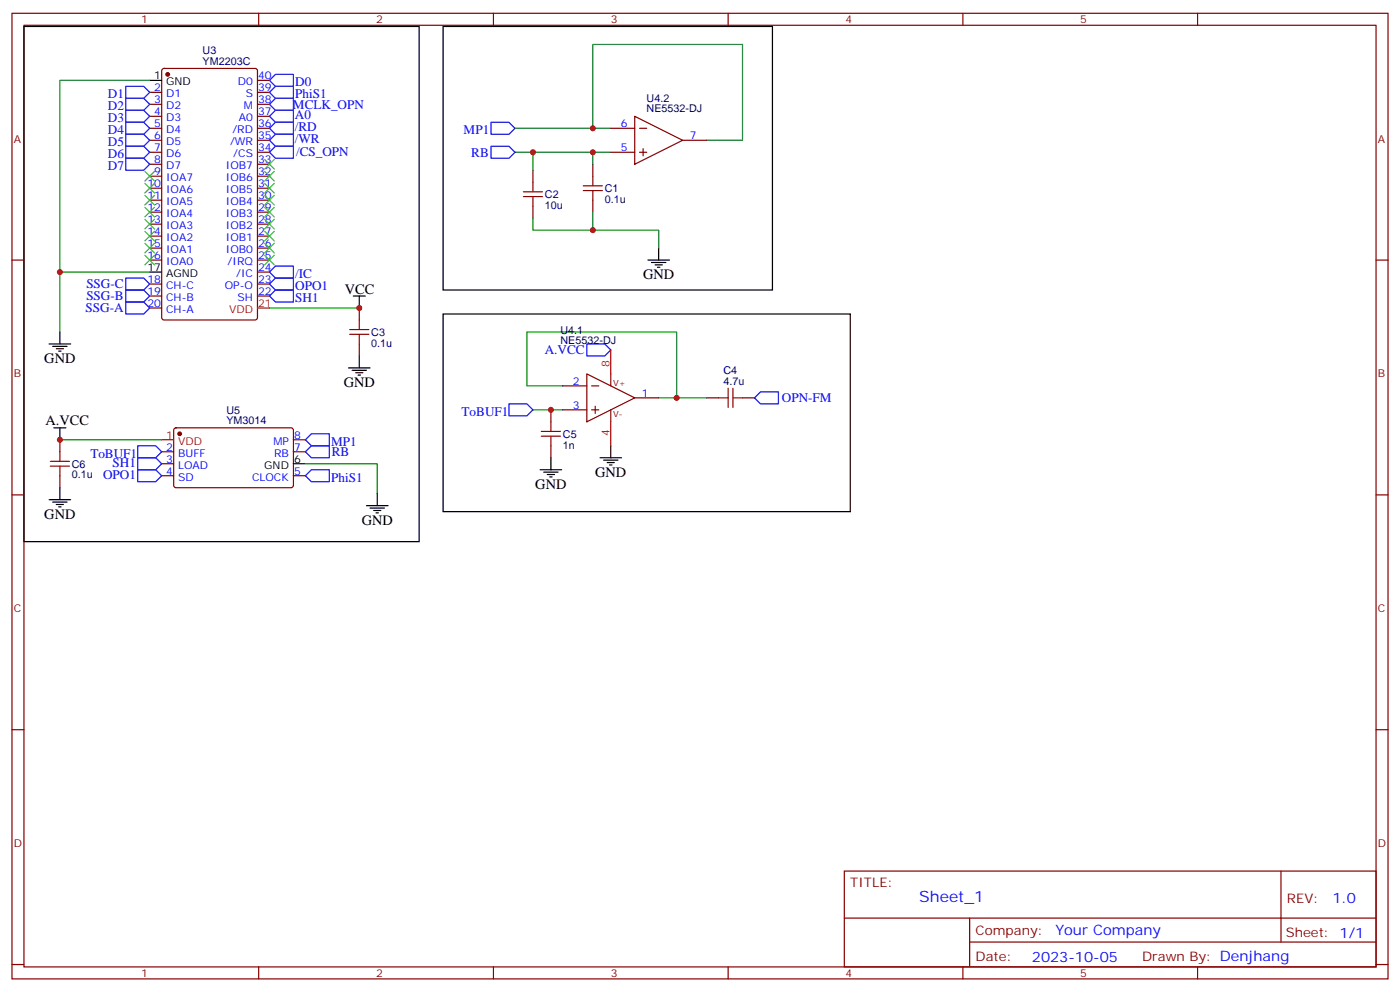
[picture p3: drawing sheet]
<svg xmlns="http://www.w3.org/2000/svg" width="412mm" height="292mm" viewBox="0 0 412 292" stroke-linecap="round" stroke-linejoin="round" font-family="sans-serif">
<g fill="none" stroke="#870000" stroke-width=".35">
<path d="M3.5 3.9h405.4v284.4h-405.4zM7.1 7.4h398.2v277.3h-398.2zM76.2 3.9v3.5M145.3 3.9v3.5M214.5 3.9v3.5M283.6 3.9v3.5M352.8 3.9v3.5M44.1 27.2h3.5M44.1 30.7h3.5M44.1 34.3h3.5M44.1 37.8h3.5M47.9 20.4l.4-.3h26.8l.7 .5v72.9l-.4 .7h-27.1l-.6-.4-.1-73z"/>
<path d="M75.8 27.2h3.6M75.8 30.7h3.6M75.8 34.3h3.6M75.8 37.8h3.6M75.8 23.7h3.6M179.9 37.8h7.1M187 34.3l14.1 7-14.1 7.1zM188.4 37.8h2.1M44.1 41.3h3.5M44.1 44.8h3.5M44.1 48.4h3.5M44.1 51.9h3.5"/>
<path d="M44.1 55.4h3.5M44.1 58.9h3.5M75.8 41.3h3.6M75.8 44.8h3.6M75.8 48.4h3.6M75.8 51.9h3.6M75.8 55.4h3.6M75.8 58.9h3.6M157 50.1v3.6M174.6 48.4v3.5M174.6 58.9v3.6M179.9 44.8h7.1"/>
<path d="M188.4 44.8h2.1M189.4 43.8v2.1M201.1 41.3h7M3.5 76.6h3.6M44.1 76.6h3.5M44.1 62.5h3.5M44.1 66h3.5M44.1 69.5h3.5M44.1 73.1h3.5M75.8 76.6h3.6M75.8 62.5h3.6M75.8 66h3.6"/>
<path d="M75.8 69.5h3.6M75.8 73.1h3.6M157 60.7v3.5M405.3 76.6h3.6M44.1 83.6h3.5M44.1 87.2h3.5M44.1 90.7h3.5M75.8 83.6h3.6M75.8 87.2h3.6M75.8 80.1h3.6M105.8 90.7v3.5M105.8 101.3v3.5"/>
<path d="M165.8 113.6h7.1M172.9 110.1l14.1 7.1-14.1 7zM174.3 113.6h2.1M175.3 119.6v2.1M179.9 110.1v3.5M187 117.2h7M208.1 117.2h3.6M218.7 117.2h3.5M17.6 129.5v3.5M47.6 133h3.6M47.6 136.6h3.6M51.4 126.2l.5-.2h34.1l.4 .7v16.5l-.7 .4-34.1-.1-.4-.6v-16.2z"/>
<path d="M86.4 133h3.6M86.4 129.5h3.6M162.3 120.7v3.5M162.3 131.3v3.5M165.8 120.7h7.1M174.3 120.7h2.1M179.9 120.7v3.5M3.5 145.7h3.6M17.6 140.1v3.5M47.6 140.1h3.6M86.4 140.1h3.6M405.3 145.7h3.6"/>
<path d="M3.5 214.9h3.6M405.3 214.9h3.6M248.7 256.5h156.6v28.2h-156.6zM377.3 256.5v20.9M248.7 270.4h156.5M285.6 277.4h119.6M285.6 270.4v14.1M3.5 284h3.6M76.2 284.7v3.6M145.3 284.7v3.6M214.5 284.7v3.6M283.6 284.7v3.6"/>
<path d="M352.8 284.7v3.6M405.3 284h3.6"/>
</g>
<g fill="#870000" stroke="#870000" stroke-width=".35">
<circle cx="52.9" cy="127.7" r=".53"/>
<circle cx="49.4" cy="21.9" r=".53"/>
</g>
<path d="M75.8 90.7h3.6M179.9 103v7.1M47.6 129.5h3.6M179.9 124.2v7.1" fill="none" stroke="#f00" stroke-width=".35"/>
<g fill="none" stroke="#000" stroke-width=".35">
<path d="M7.1 7.8h116.4v151.7h-116.4zM130.5 7.8h97v77.6h-97zM44.1 23.7h3.5M190.9 76.6h6.3M191.9 77.3h4.2M193 78h2.1M193.7 78.7h.7M194 73.1v3.5M17.6 97.8v3.5M44.1 80.1h3.5M104.1 87.2h3.5M105.8 87.2v3.5"/>
<path d="M130.5 92.5h120v58.2h-120zM14.5 101.3h6.3M15.5 102h4.3M16.6 102.7h2.1M17.3 103.4h.7M102.7 108.3h6.3M103.7 109h4.2M104.8 109.7h2.1M105.5 110.5h.7M105.8 104.8v3.5M15.9 126h3.5M17.6 126v3.5"/>
<path d="M86.4 136.6h3.6M159.1 138.3h6.4M160.2 139h4.2M161.2 139.7h2.1M162.3 134.8v3.5M176.7 134.8h6.4M177.8 135.5h4.2M178.9 136.2h2.1M179.6 136.9h.7M179.9 131.3v3.5M14.5 147.1h6.3M15.5 147.8h4.3"/>
<path d="M16.6 148.6h2.1M17.3 149.3h.7M17.6 143.6v3.5M107.9 148.9h6.4M109 149.6h4.2M110.1 150.3h2.1M110.8 151h.7M111.1 145.4v3.5M161.9 140.4h.7"/>
</g>
<g fill="none" stroke="#00f" stroke-width=".35">
<path d="M37 39.5h5.3l1.8 1.8-1.8 1.8h-5.3zM37 36h5.3l1.8 1.8-1.8 1.7h-5.3zM37 32.5h5.3l1.8 1.8-1.8 1.7h-5.3zM37 29h5.3l1.8 1.7-1.8 1.8h-5.3zM37 25.4h5.3l1.8 1.8-1.8 1.8h-5.3zM79.4 37.8l1.7-1.8h5.3v3.5h-5.3zM81.1 32.5h5.3v3.5h-5.3l-1.7-1.7zM81.1 29h5.3v3.5h-5.3l-1.7-1.8zM81.1 25.4h5.3v3.6h-5.3l-1.7-1.8zM81.1 21.9h5.3v3.5h-5.3l-1.7-1.7zM144.6 36h5.3l1.8 1.8-1.8 1.7h-5.3zM37 46.6h5.3l1.8 1.8-1.8 1.7h-5.3z"/>
<path d="M37 43.1h5.3l1.8 1.7-1.8 1.8h-5.3zM79.4 44.8l1.7-1.7h5.3v3.5h-5.3zM79.4 41.3l1.7-1.8h5.3v3.6h-5.3zM144.6 43.1h5.3l1.8 1.7-1.8 1.8h-5.3zM81.1 78.4h5.3v3.5h-5.3l-1.7-1.8zM37 88.9h5.3l1.8 1.8-1.8 1.8h-5.3zM37 85.4h5.3l1.8 1.8-1.8 1.7h-5.3zM37 81.9h5.3l1.8 1.7-1.8 1.8h-5.3zM79.4 87.2l1.7-1.8h5.3v3.5h-5.3zM79.4 83.6l1.7-1.7h5.3v3.5h-5.3zM149.9 118.9h5.3l1.8 1.8-1.8 1.7h-5.3zM172.9 101.3h5.3l1.7 1.7-1.7 1.8h-5.3z"/>
<path d="M224 115.4h5.3v3.5h-5.3l-1.8-1.7zM40.6 134.8h5.3l1.7 1.8-1.7 1.7h-5.3zM40.6 138.3h5.3l1.7 1.8-1.7 1.8h-5.3zM40.6 131.3h5.3l1.7 1.7-1.7 1.8h-5.3zM91.7 131.3h5.3v3.5h-5.3l-1.7-1.8zM91.7 127.7h5.3v3.6h-5.3l-1.7-1.8zM91.7 138.3h5.3v3.6h-5.3l-1.7-1.8z"/>
</g>
<g fill="none" stroke="#a10000" stroke-width=".35">
<path d="M154.2 56.5h5.6M154.2 57.9h5.6M157 53.7v2.8M157 57.9v2.8M171.8 56.1h5.6M171.8 54.7h5.6M174.6 51.9v2.8M174.6 56.1v2.8M103 98.5h5.7M103 97h5.7M105.8 94.2v2.8M105.8 98.5v2.8"/>
<path d="M211.7 117.2h2.8M214.5 114.3v5.7M215.9 114.3v5.7M215.9 117.2h2.8M14.8 137.3h5.7M14.8 135.9h5.7M17.6 133v2.9M17.6 137.3v2.8M159.5 128.4h5.6M159.5 127h5.6M162.3 124.2v2.8M162.3 128.4v2.9"/>
</g>
<g fill="none" stroke="#008700" stroke-width=".35">
<path d="M44.1 23.7h-26.5v56.4M151.7 37.8h28.2M174.6 37.8v-24.7h44.1v28.2h-10.6M151.7 44.8h28.2M157 44.8v5.3M174.6 44.8v3.6M174.6 62.5v5.3h-17.6v-3.6M174.6 67.8h19.4v5.3M44.1 80.1h-26.5v17.7M79.4 90.7h26.4M165.8 113.6h-10.6v-15.8h44.1v19.4h-5.3M199.3 117.2h8.8"/>
<path d="M17.6 129.5h30M90 136.6h21.1v8.8M157 120.7h8.8"/>
</g>
<g fill="none" stroke="#3c3" stroke-width=".35">
<path d="M42.7 57.5l2.8 2.9M42.7 54l2.8 2.8M42.7 50.5l2.8 2.8M45.5 57.5l-2.8 2.9M45.5 54l-2.8 2.8M45.5 50.5l-2.8 2.8M78 47l2.8 2.8M78 50.5l2.8 2.8M78 54l2.8 2.8M78 57.5l2.8 2.9M80.8 47l-2.8 2.8M80.8 50.5l-2.8 2.8"/>
<path d="M80.8 54l-2.8 2.8M80.8 57.5l-2.8 2.9M42.7 75.2l2.8 2.8M42.7 71.6l2.8 2.9M42.7 68.1l2.8 2.8M42.7 64.6l2.8 2.8M42.7 61.1l2.8 2.8M45.5 75.2l-2.8 2.8M45.5 71.6l-2.8 2.9M45.5 68.1l-2.8 2.8M45.5 64.6l-2.8 2.8M45.5 61.1l-2.8 2.8"/>
<path d="M78 61.1l2.8 2.8M78 64.6l2.8 2.8M78 68.1l2.8 2.8M78 71.6l2.8 2.9M78 75.2l2.8 2.8M80.8 61.1l-2.8 2.8M80.8 64.6l-2.8 2.8M80.8 68.1l-2.8 2.8M80.8 71.6l-2.8 2.9M80.8 75.2l-2.8 2.8"/>
</g>
<g fill="#c00">
<circle cx="17.6" cy="129.5" r=".88"/>
<circle cx="105.8" cy="90.7" r=".88"/>
<circle cx="17.6" cy="80.1" r=".88"/>
<circle cx="174.6" cy="37.8" r=".88"/>
<circle cx="157" cy="44.8" r=".88"/>
<circle cx="174.6" cy="44.8" r=".88"/>
<circle cx="174.6" cy="67.8" r=".88"/>
<circle cx="199.3" cy="117.2" r=".88"/>
<circle cx="162.3" cy="120.7" r=".88"/>
</g>
<text font-size="4.6" fill="#00f" x="270.8" y="265.5">Sheet_1</text>
<g font-size="4.2">
<text x="189.4" y="82.2">GND</text>
<text x="101.6" y="86.5">VCC</text>
<text x="13.1" y="106.9">GND</text>
<text x="101.2" y="114">GND</text>
<text x="13.4" y="125.3">A.VCC</text>
<text x="157.7" y="144">GND</text>
<text x="175.3" y="140.4">GND</text>
<text x="13.1" y="152.8">GND</text>
<text x="106.5" y="154.6">GND</text>
</g>
<g font-size="4.2" fill="#00f">
<text x="392.5" y="265.8">1.0</text>
<text x="310.9" y="275.3">Your Company</text>
<text x="304" y="283.1">2023-10-05</text>
</g>
<g font-size="3.9" fill="#00f">
<text x="31.8" y="29">D1</text>
<text x="87" y="29">PhiS1</text>
<text x="87" y="25.4">D0</text>
<text x="31.8" y="32.5">D2</text>
<text x="86.3" y="32">MCLK_OPN</text>
<text x="86.9" y="35">A0</text>
<text x="31.8" y="39.5">D4</text>
<text x="31.8" y="36">D3</text>
<text x="86.9" y="38.5">/RD</text>
<text x="136.6" y="39.5">MP1</text>
<text x="31.8" y="46.6">D6</text>
<text x="31.8" y="43.1">D5</text>
<text x="86.9" y="42">/WR</text>
<text x="87.2" y="46">/CS_OPN</text>
<text x="138.8" y="46.1">RB</text>
<text x="31.8" y="50.1">D7</text>
<text x="87" y="81.9">/IC</text>
<text x="25.4" y="88.4">SSG-B</text>
<text x="25.4" y="84.9">SSG-C</text>
<text x="87" y="88.9">SH1</text>
<text x="87" y="85.4">OPO1</text>
<text x="25.2" y="91.9">SSG-A</text>
<text x="160.5" y="104.3">A.VCC</text>
<text x="230.3" y="118.5">OPN-FM</text>
<text x="136" y="122.4">ToBUF1</text>
<text x="97.5" y="131.3">MP1</text>
<text x="26.6" y="134.8">ToBUF1</text>
<text x="33.2" y="137.6">SH1</text>
<text x="97.7" y="134.3">RB</text>
<text x="30.4" y="141.1">OPO1</text>
<text x="97.5" y="141.9">PhiS1</text>
</g>
<g font-size="3.9" fill="#800">
<text x="250.5" y="261.1">TITLE:</text>
<text x="379.1" y="265.8">REV:</text>
<text x="287.4" y="275.3">Company:</text>
<text x="378.7" y="275.9">Sheet: 1/1</text>
<text x="287.4" y="283">Date:</text>
<text x="336.4" y="283.1">Drawn By: Denjhang</text>
</g>
<g font-size="3.2" fill="#800">
<text x="41.6" y="6.9">1</text>
<text x="110.8" y="6.9">2</text>
<text x="179.9" y="6.9">3</text>
<text x="249.1" y="6.9">4</text>
<text x="318.2" y="6.9">5</text>
<text x="4.1" y="42">A</text>
<text x="405.9" y="42">A</text>
<text x="4.1" y="111.2">B</text>
<text x="405.9" y="111.2">B</text>
<text x="4.1" y="180.3">C</text>
<text x="405.9" y="180.3">C</text>
<text x="4.1" y="249.4">D</text>
<text x="405.9" y="249.4">D</text>
<text x="41.6" y="287.7">1</text>
<text x="110.8" y="287.7">2</text>
<text x="179.9" y="287.7">3</text>
<text x="249.1" y="287.7">4</text>
<text x="318.2" y="287.7">5</text>
</g>
<g font-size="3.2" fill="#000080">
<text x="59.7" y="15.8">U3</text>
<text x="59.7" y="19">YM2203C</text>
<text x="190.5" y="30">U4.2</text>
<text x="190.5" y="33">NE5532-DJ</text>
<text x="160.5" y="58.3">C2</text>
<text x="178.2" y="59.8">0.1u</text>
<text x="178.2" y="56.6">C1</text>
<text x="160.5" y="61.5">10u</text>
<text x="109.4" y="98.9">C3</text>
<text x="165.1" y="101.3">NE5532-DJ</text>
<text x="165.1" y="98.2">U4.1</text>
<text x="109.4" y="102.1">0.1u</text>
<text x="213.1" y="113.3">4.7u</text>
<text x="213.1" y="110.1">C4</text>
<text x="66.7" y="124.9">YM3014</text>
<text x="66.7" y="121.8">U5</text>
<text x="165.8" y="128.9">C5</text>
<text x="21.2" y="137.7">C6</text>
<text x="165.8" y="132.1">1n</text>
<text x="21.2" y="140.9">0.1u</text>
</g>
<g font-size="3.2">
<text x="45.4" y="23.3">1</text>
<text x="48.9" y="25.1">GND</text>
<text x="43.4" y="79.8">17</text>
<text x="48.9" y="81.5">AGND</text>
<text x="77.8" y="138">GND</text>
<text x="86.6" y="136.2">6</text>
</g>
<g font-size="3.2" fill="#00f">
<text x="76" y="23.3">40</text>
<text x="45.4" y="26.8">2</text>
<text x="48.9" y="28.6">D1</text>
<text x="70.1" y="25.1">D0</text>
<text x="72.4" y="28.6">S</text>
<text x="76" y="26.8">39</text>
<text x="45.4" y="30.4">3</text>
<text x="45.4" y="33.9">4</text>
<text x="48.9" y="32.1">D2</text>
<text x="48.9" y="35.7">D3</text>
<text x="70.4" y="35.7">A0</text>
<text x="71.9" y="32.1">M</text>
<text x="76" y="33.9">37</text>
<text x="76" y="30.4">38</text>
<text x="45.4" y="37.4">5</text>
<text x="45.4" y="41">6</text>
<text x="48.9" y="39.2">D4</text>
<text x="68.4" y="39.2">/RD</text>
<text x="76" y="41">35</text>
<text x="76" y="37.4">36</text>
<text x="182.8" y="37.4">6</text>
<text x="203.2" y="41">7</text>
<text x="45.4" y="44.5">7</text>
<text x="48.9" y="42.7">D5</text>
<text x="48.9" y="46.2">D6</text>
<text x="67.8" y="42.7">/WR</text>
<text x="68.7" y="46.2">/CS</text>
<text x="76" y="44.5">34</text>
<text x="182.8" y="44.5">5</text>
<text x="45.4" y="48">8</text>
<text x="45.4" y="51.5">9</text>
<text x="48.9" y="49.8">D7</text>
<text x="48.9" y="53.3">IOA7</text>
<text x="66.5" y="53.3">IOB6</text>
<text x="66.5" y="49.8">IOB7</text>
<text x="76" y="51.5">32</text>
<text x="76" y="48">33</text>
<text x="43.4" y="55.1">10</text>
<text x="43.4" y="58.6">11</text>
<text x="48.9" y="56.8">IOA6</text>
<text x="66.5" y="56.8">IOB5</text>
<text x="76" y="58.6">30</text>
<text x="76" y="55.1">31</text>
<text x="43.4" y="62.1">12</text>
<text x="43.4" y="65.7">13</text>
<text x="48.9" y="60.4">IOA5</text>
<text x="48.9" y="63.9">IOA4</text>
<text x="66.5" y="63.9">IOB3</text>
<text x="66.5" y="60.4">IOB4</text>
<text x="76" y="65.7">28</text>
<text x="76" y="62.1">29</text>
<text x="43.4" y="69.2">14</text>
<text x="48.9" y="67.4">IOA3</text>
<text x="48.9" y="70.9">IOA2</text>
<text x="66.5" y="70.9">IOB1</text>
<text x="66.5" y="67.4">IOB2</text>
<text x="76" y="69.2">27</text>
<text x="43.4" y="72.7">15</text>
<text x="43.4" y="76.2">16</text>
<text x="48.9" y="74.5">IOA1</text>
<text x="48.9" y="78">IOA0</text>
<text x="66.5" y="74.5">IOB0</text>
<text x="67.1" y="78">/IRQ</text>
<text x="76" y="76.2">25</text>
<text x="76" y="72.7">26</text>
<text x="43.4" y="83.3">18</text>
<text x="69.6" y="81.5">/IC</text>
<text x="76" y="83.3">23</text>
<text x="76" y="79.8">24</text>
<text x="43.4" y="86.8">19</text>
<text x="48.9" y="85.1">CH-C</text>
<text x="48.9" y="88.6">CH-B</text>
<text x="66.2" y="85.1">OP-O</text>
<text x="70" y="88.6">SH</text>
<text x="76" y="86.8">22</text>
<text x="43.4" y="90.3">20</text>
<text x="48.9" y="92.1">CH-A</text>
<text x="168.7" y="113.3">2</text>
<text x="189.1" y="116.8">1</text>
<text x="168.7" y="120.3">3</text>
<text x="80.5" y="130.9">MP</text>
<text x="86.6" y="129.2">8</text>
<text x="49" y="132.7">2</text>
<text x="49" y="136.2">3</text>
<text x="52.5" y="134.4">BUFF</text>
<text x="52.5" y="138">LOAD</text>
<text x="80.7" y="134.4">RB</text>
<text x="86.6" y="132.7">7</text>
<text x="49" y="139.7">4</text>
<text x="52.5" y="141.5">SD</text>
<text x="74.2" y="141.5">CLOCK</text>
<text x="86.6" y="139.7">5</text>
</g>
<g font-size="3.2" fill="#f00">
<text x="67.5" y="92.1">VDD</text>
<text x="76" y="90.3">21</text>
<text x="179.6" y="108" transform="rotate(-90 179.6 108)">8</text>
<text x="49" y="129.2">1</text>
<text x="52.5" y="130.9">VDD</text>
<text x="179.6" y="128.3" transform="rotate(-90 179.6 128.3)">4</text>
</g>
<g font-size="2.5" fill="#800">
<text x="180.6" y="113.6">V+</text>
<text x="180.6" y="122.8">V-</text>
</g>
</svg>
